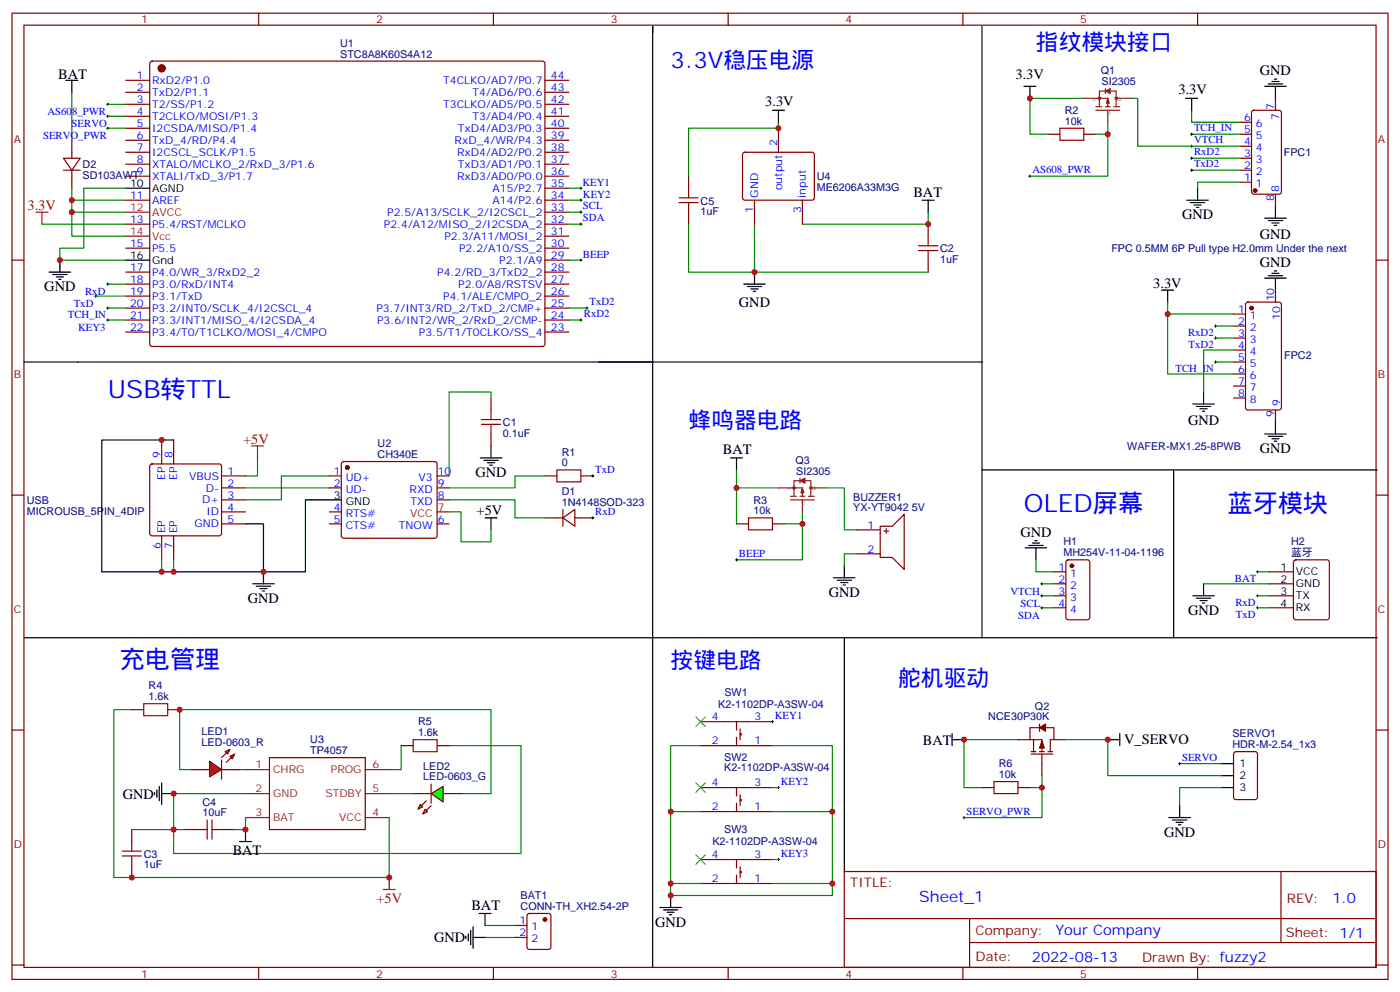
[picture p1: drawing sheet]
<svg xmlns="http://www.w3.org/2000/svg" width="412mm" height="292mm" viewBox="0 0 412 292" stroke-linecap="round" stroke-linejoin="round" font-family="sans-serif">
<g fill="none" stroke="#870000" stroke-width=".35">
<path d="M3.5 3.9h405.4v284.3h-405.4zM7.1 7.4h398.2v277.3h-398.2zM44.3 18.2l.5-.2h115l.5 .2 .2 .5-.1 82.8-.6 .5-115.3-.1-.4-.7v-82.5zM76.2 3.9v3.5M145.3 3.9v3.5M214.5 3.9v3.5M283.6 3.9v3.5M352.8 3.9v3.5M37 23.6h7.1M37 27.2h7.1M37 30.7h7.1M37 34.2h7.1"/>
<path d="M37 37.7h7.1M160.5 23.6h7.1M160.5 27.2h7.1M160.5 30.7h7.1M160.5 34.2h7.1M160.5 37.7h7.1M37 41.3h7.1M37 44.8h7.1M37 48.3h7.1M37 51.9h7.1M37 58.9h7.1M160.5 41.3h7.1"/>
<path d="M160.5 44.8h7.1M160.5 48.3h7.1M160.5 51.9h7.1M160.5 58.9h7.1M160.5 55.4h7.1M3.5 76.6h3.6M37 66h7.1M37 73h7.1M160.5 76.6h7.1M160.5 66h7.1M160.5 73h7.1M160.5 69.5h7.1"/>
<path d="M160.5 62.4h7.1M405.3 76.6h3.6M37 80.1h7.1M37 83.6h7.1M37 87.1h7.1M37 90.7h7.1M37 94.2h7.1M37 97.7h7.1M160.5 80.1h7.1M160.5 83.6h7.1M160.5 87.1h7.1M160.5 90.7h7.1"/>
<path d="M160.5 94.2h7.1M160.5 97.7h7.1M144.6 117.1v3.5M44.3 136.7l.5-.2h19.8l.5 .2 .2 .5v19.8l-.3 .5-.4 .2h-19.8l-.5-.2-.2-.5v-19.8zM47.6 129.5v7M51.2 129.5v7M100.8 136l.4-.2h26.9l.5 .2 .2 .5v21.2l-.3 .5-.4 .2h-26.9l-.5-.2-.2-.5v-21.2zM144.6 127.7v3.5M3.5 145.7h3.6M47.6 157.7v7M51.2 157.7v7M65.3 140.1h7"/>
<path d="M65.3 143.6h7M65.3 147.1h7M65.3 150.6h7M65.3 154.2h7M97 140.1h3.5M97 143.6h3.5M97 150.6h3.5M97 154.2h3.5M128.8 140.1h3.5M128.8 143.6h3.5M128.8 147.1h3.5M128.8 154.2h3.5"/>
<path d="M160.5 140.1h3.5M160.5 152.4h5.3M165.8 152.4l3.5-2.5v5zM165.8 149.9v5M169.3 152.4h5.3M171.1 140.1h3.5M405.3 145.7h3.6M3.5 214.8h3.6M118.2 219.4h3.5M128.8 219.4h3.5M405.3 214.8h3.6M121.7 233.5h5.3"/>
<path d="M130.5 233.5h5.3M38.8 244.1v3.5M38.8 254.7v3.5M54.7 244.1h3.5M65.3 244.1h3.5M248.7 256.5h156.6v28.2h-156.6zM377.3 256.5v20.9M248.7 270.3h156.5M285.6 277.4h119.6M285.6 270.3v14.1M3.5 284h3.6M76.2 284.7v3.5"/>
<path d="M145.3 284.7v3.5M214.5 284.7v3.5M283.6 284.7v3.5M352.8 284.7v3.5M405.3 284h3.6"/>
</g>
<g fill="#870000" stroke="#870000" stroke-width=".35">
<circle cx="47.6" cy="20.1" r="1.06"/>
<circle cx="102.3" cy="137.6" r=".53"/>
</g>
<g fill="none" stroke="#000" stroke-width=".35">
<path d="M192.3 9.5v-1.7v98.7h-169.4M37 55.4h7.1M37 76.6h7.1M51.2 129.5h-21.2v38.8h47.6v-14.1h-5.3M141.5 134.8h6.3M142.5 135.5h4.3M143.6 136.2h2.1M144.3 136.9h.7M144.6 131.2v3.6M100.5 147.1h-10.5v21.2h-12.4v3.5M142.9 152.4h3.5M144.6 152.4v3.5"/>
<path d="M74.4 171.8h6.4M75.5 172.5h4.2M76.6 173.2h2.1M77.3 173.9h.7M45.5 233.2v.7M46.2 232.5v2.1M46.9 231.4v4.3M47.6 233.5h3.6M47.6 230.4v6.3M70.6 247.6h3.5M72.3 244.1v3.5"/>
</g>
<path d="M37 62.4h7.1M37 69.5h7.1M74.1 131.2h3.5M75.8 131.2v3.6M128.8 150.6h3.5M114.7 258.2v3.6M112.9 261.8h3.5" fill="none" stroke="#f00" stroke-width=".35"/>
<g fill="none" stroke="#008700" stroke-width=".35">
<path d="M144.6 117.1v-1.7h-12.3v24.7M75.8 134.8v5.3h-3.5M72.3 143.6h24.7M97 140.1h-14.1v7h-10.6M132.3 150.6h3.5v8.9h8.8v-3.6M132.3 147.1h19.4v5.3h8.8M160.5 140.1h-8.8v3.5h-19.4M47.6 164.7v3.6M51.2 164.7v3.6M38.8 208.8h-5.3v49.4h81.2v-17.6M52.9 208.8h91.7v24.7h-8.8M118.2 219.4v7.1h-3.5"/>
<path d="M132.3 219.4h21.2v31.8h-102.3v-17.7h21.1M114.7 233.5h7M38.8 244.1h15.9M72.3 240.6v3.5h-3.5"/>
</g>
<g fill="none" stroke="#a10000" stroke-width=".35">
<path d="M141.8 123.5h5.7M141.8 124.9h5.7M144.6 120.6v2.9M144.6 124.9v2.8M164 138.3h7.1v3.5h-7.1zM121.7 217.7h7.1v3.5h-7.1zM36 251.9h5.6M36 250.5h5.6M38.8 247.6v2.9M38.8 251.9v2.8M58.2 244.1h2.8M61 241.3v5.6"/>
<path d="M62.4 244.1h2.9M62.4 241.3v5.6"/>
</g>
<path d="M174.6 139.7v.7M174.3 140.1h.7M174.3 152.4h.7M174.6 152v.8" fill="none" stroke="#000" stroke-width=".29"/>
<g fill="#0f0" stroke="#870000" stroke-width=".35">
<path d="M123.8 236.7l.7 .7-1.4 .7z"/>
<path d="M125.2 238.1l.7 .7-1.4 .7z"/>
</g>
<g fill="#870000" stroke="#870000" stroke-width=".35">
<path d="M125.6 235.7l-1.4 1.4z"/>
<path d="M125.6 238.5l1.4-1.4z"/>
</g>
<path d="M127 230.7v5.7z" fill="#f00" stroke="#870000" stroke-width=".35"/>
<path d="M127 233.5l3.5-2.1v4.6z" fill="#0f0" stroke="#870000" stroke-width=".35"/>
<path d="M52.9 208.8v17.7h3.5M70.6 226.5h1.7" fill="none" stroke="#008700" stroke-width=".35"/>
<g fill="#f00" stroke="#870000" stroke-width=".35">
<path d="M61.7 224l3.6 2.5-3.6 2.1z"/>
<path d="M65.3 223.7v5.6z"/>
</g>
<g fill="#870000" stroke="#870000" stroke-width=".35">
<path d="M65.3 223l1.4-1.5z"/>
<path d="M66.7 224.4l1.4-1.4z"/>
</g>
<g fill="#f00" stroke="#870000" stroke-width=".35">
<path d="M66.3 221.2l1.4-.7-.7 1.4z"/>
<path d="M67.7 222.6l1.4-.7-.7 1.4z"/>
</g>
<g fill="none" stroke="#870000" stroke-width=".35">
<path d="M229.3 37.7v7.1M308.7 39.5h3.5M319.3 39.5h3.5M365.1 39.5h3.6M365.1 36h3.6M368.9 32.7l.5-.2h7.4l.6 .4 .1 23.5-.5 .7-7.6 .1-.7-.5v-23.5zM375.7 28.9v3.6M18.7 46.6h4.9l-2.4 3.5zM18.7 50.1h4.9M21.2 41.3v5.3M21.2 50.1v5.3M202.8 51.9v3.5"/>
<path d="M219 45l.4-.2 20.1 .1 .4 .6-.1 13-.6 .4-20-.1-.5-.6v-12.7zM222.2 58.9v7.1M236.4 58.9v7.1M365.1 53.6h3.6M365.1 50.1h3.6M365.1 46.6h3.6M365.1 43h3.6M375.7 57.2v3.5M202.8 62.4v3.6M273.4 66v3.5M273.4 76.6v3.5M363.4 92.4h3.5"/>
<path d="M363.4 96h3.5M363.4 99.5h3.5M367.1 89.1l.5-.2h9.2l.6 .4 .1 30.6-.5 .7h-9.4l-.7-.4v-30.6zM375.7 85.4v3.5M363.4 103h3.5M363.4 106.5h3.5M363.4 110.1h3.5M363.4 113.6h3.5M363.4 117.1h3.5M375.7 120.6v3.6M217 154.2h3.5M227.5 154.2h3.6"/>
<path d="M252.2 155.9h7.1M259.3 154.9h3.5l3.5-3.6v16.3l-3.5-3.6h-3.5zM260.3 156.3h1.5M261.1 155.6v1.4M252.2 163h7.1M310.4 168.3h3.6M310.4 171.8h3.6M310.4 175.3h3.6M310.4 178.9h3.6M314.2 165l.5-.3h5.6l.7 .5v16.5l-.4 .6-5.9 .1-.7-.5v-16.4zM373.9 168.3h7.1M373.9 171.8h7.1"/>
<path d="M373.9 175.3h7.1M373.9 178.9h7.1M381.2 165l.5-.3h9.2l.6 .5 .1 16.5-.5 .6-9.4 .1-.6-.5-.1-16.4zM38.8 208.8h3.5M49.4 208.8h3.5M206.4 212.4h21.1M206.4 219.4h21.1M217 212.4v2.4M217 217v2.4M218 215.9h.4v.4h-.4M218 214.5v3.2M299.9 217.7h3.5"/>
<path d="M303.4 217.7h3.5v3.5M304.4 217.7v3.5M306.2 214.1h-2.8v3.6M306.2 213.1v2.1M308 214.1h2.4v3.6h-1v3.5M310.4 217.7h3.6M56.4 226.5h5.3M65.3 226.5h5.3M79.4 223h28.2v21.1h-28.2zM206.4 231.8h21.1M206.4 238.8h21.1M217 231.8v2.4"/>
<path d="M217 236.4v2.4M218 235.3h.4v.4h-.4M218 233.9v3.2M289.3 231.8h3.5M299.9 231.8h3.5M303.7 221.9h6.4M303.7 221.2h1.5M306.2 221.2h1.4M306.9 221.9v6.3M308.7 221.2h1.4M363.6 221.4l.5-.2h5.6l.7 .4v13l-.4 .6-5.9 .1-.7-.5v-12.9zM206.4 252.9h21.1"/>
<path d="M206.4 260h21.1M217 252.9v2.5M217 257.5v2.5M218 256.5h.4v.3h-.4M218 255.1v3.1M151.7 272.3h3.5M151.7 275.9h3.5M155.5 269l.4-.2h5.7l.6 .4 .1 9.5-.5 .6-5.9 .1-.6-.5-.1-9.4z"/>
</g>
<path d="M312.2 37.7h7.1v3.6h-7.1zM200 59.6h5.7M200 58.2h5.7M202.8 55.4v2.8M202.8 59.6v2.8M270.6 73.7h5.6M270.6 72.3h5.6M273.4 69.5v2.8M273.4 73.7v2.9M220.5 152.4h7v3.5h-7zM42.3 207.1h7.1v3.5h-7.1zM292.8 230h7.1v3.5h-7.1z" fill="none" stroke="#a10000" stroke-width=".35"/>
<g fill="none" stroke="#8c2424" stroke-width=".35">
<path d="M319.3 28.9h7M322.8 31.4h1.8M322.8 32.5h7M323.8 31.4v-4.6h5v4.6M325.6 31.4h1.4M325.6 26.8l1.4-.7v1.4zM325.6 26.1v1.4M326 30.3h.7M326.3 29.3v2.1M326.3 32.5v3.5M326.3 28.9l.4 1.4M326.3 28.9l-.3 1.4"/>
<path d="M326.3 29.3l-.3 1M326.3 29.3l.4 1M326.3 29.6l.4 .7M326.3 26.8l.7 .4M326.3 26.8l.4 .4M326.7 26.5l-.4 .3M327 26.5l-.7 .3M328.1 31.4h1.7M328.8 28.9h4.6M229.3 143.6h7.1M232.8 146h1.8M232.8 147.1h7.1"/>
<path d="M233.9 146v-4.5h4.9v4.5M235.7 146h1.4M235.7 141.5l1.4-.7v1.4zM235.7 140.8v1.4M236 145h.7M236.4 143.9v2.1M236.4 147.1v3.5M236.4 143.6l.3 1.4M236.4 143.6l-.4 1.4M236.4 143.9l-.4 1.1M236.4 143.9l.3 1.1M236.4 144.3l.3 .7"/>
<path d="M236.4 141.5l.7 .3M236.4 141.5l.3 .3M236.7 141.1l-.3 .4M237.1 141.1l-.7 .4M238.1 146h1.8M238.8 143.6h4.6M72.3 226.5h7.1M72.3 233.5h7.1M107.6 226.5h7.1M107.6 233.5h7.1M72.3 240.6h7.1M107.6 240.6h7.1"/>
<circle cx="323.9" cy="28.9" r=".35"/>
<circle cx="328.8" cy="28.9" r=".35"/>
<circle cx="233.9" cy="143.6" r=".35"/>
<circle cx="238.8" cy="143.6" r=".35"/>
</g>
<g fill="none" stroke="#000" stroke-width=".35">
<path d="M289.3 7.8v130.5h116.4M19.4 23.6h3.5M21.2 23.6v3.6M227.5 32.5h3.6M229.3 32.5v3.5M301.6 25.4h3.6M303.4 25.4v3.5M349.2 28.9h3.6M351 28.9v3.6M372.5 25.4h6.4M373.6 24.7h4.2M374.6 24h2.2"/>
<path d="M375.4 23.3h.7M375.7 25.4v3.5M271.6 58.9h3.6M273.4 58.9v3.5M349.6 58.9h6.4M350.7 59.6h4.2M352.8 55.4v3.5M17.6 76.6v3.5M351.7 60.3h2.1M352.4 61h.7M372.5 64.2h6.4M373.6 64.9h4.2"/>
<path d="M374.6 65.6h2.2M375.4 66.3h.7M375.4 79.7h.7M375.7 60.7v3.5M14.5 80.1h6.3M15.5 80.8h4.3M16.6 81.5h2.1M17.3 82.2h.7M219.1 83.6h6.3M220.1 84.3h4.3M221.2 85h2.1M221.9 85.7h.7"/>
<path d="M222.2 80.1v3.5M342.2 85.4h3.5M344 85.4v3.5M372.5 81.8h6.4M373.6 81.1h4.2M374.6 80.4h2.2M375.7 81.8v3.6M7.1 106.5h15.8M176.4 106.5h15.9v81.2h-185.2M192.3 106.5h97M351.4 118.9h6.3M352.4 119.6h4.3"/>
<path d="M354.5 115.4v3.5M215.2 134.8h3.5M217 134.8v3.5M289.3 138.3v49.4M345.7 138.3v49.4M353.5 120.3h2.1M354.2 121h.7M372.5 127.7h6.4M373.6 128.4h4.2M374.6 129.1h2.2M375.4 129.8h.7M375.7 124.2v3.5"/>
<path d="M304.1 159.8h2.1M304.8 159.1h.7M245.5 170h6.4M246.6 170.7h4.2M247.6 171.4h2.2M248.4 172.2h.7M248.7 166.5v3.5M302 161.2h6.3M303 160.5h4.3M305.2 161.2v3.5M351.4 175.3h6.3M352.4 176h4.3"/>
<path d="M353.5 176.7h2.1M354.2 177.4h.7M354.5 171.8v3.5M248.7 187.7v68.8M405.7 187.7h-213.4v97M280.5 217.7h3.5M280.5 215.9v3.5M326.3 217.7h3.5M329.8 215.9v3.5M347.5 237.1v3.5M359.8 231.8h3.6M359.8 224.7h3.6"/>
<path d="M359.8 228.2h3.6M344.3 240.6h6.4M345.4 241.3h4.2M346.4 242h2.1M347.1 242.7h.7M137.2 275.5v.7M137.9 274.8v2.1M138.6 273.8v4.2M139.3 275.9h3.6M139.3 272.7v6.3M141.1 268.8h3.5M142.9 268.8v3.5"/>
<path d="M194.4 267.1h6.3M195.4 267.8h4.3M196.5 268.5h2.1M197.2 269.2h.7M197.6 263.5v3.6"/>
</g>
<g fill="none" stroke="#008700" stroke-width=".35">
<path d="M21.2 27.2v14.1M31.7 34.2h5.3M31.7 37.7h5.3M31.7 30.7h5.3M229.3 36v1.7h-26.5v14.2M319.3 28.9h-15.9v10.6h5.3M322.8 39.5h3.5M326.3 36v15.9h-22.9M333.4 28.9h1.7v14.1h30M351 32.5v3.5h14.1M351 39.5h14.1M21.2 55.4v14.1h15.8"/>
<path d="M21.2 58.9h15.8M37 55.4h-12.3v17.6h-7.1v3.6h19.4M167.6 55.4h3.5M167.6 58.9h3.5M351 50.1h14.1M351 46.6h14.1M365.1 53.6h-12.3v1.8M12.3 66h24.7M21.2 62.4h15.8M167.6 66h3.5M167.6 62.4h3.5M167.6 76.6h3.5"/>
<path d="M202.8 66v14.1h19.4v-14.1M273.4 62.4v3.6h-37M28.2 87.1h8.8M31.7 83.6h5.3M31.7 90.7h5.3M31.7 94.2h5.3M167.6 90.7h5.3M167.6 94.2h3.5M222.2 80.1h51.2M344 88.9v3.5h19.4M344 92.4v17.7h19.4M358.1 96h5.3"/>
<path d="M358.1 99.5h5.3M358.1 106.5h5.3M363.4 103h-8.9v12.4M217 138.3v5.3h12.3M217 143.6v10.6M236.4 150.6v3.6h-5.3M236.4 154.2v10.5h-19.4M243.4 143.6h5.3v12.3h3.5M252.2 163h-3.5v3.5M305.2 164.7v3.6h5.2M306.9 171.8h3.5M306.9 175.3h3.5"/>
<path d="M306.9 178.9h3.5M354.5 171.8h19.4M370.4 175.3h3.5M370.4 178.9h3.5M370.4 168.3h3.5M206.4 219.4h-8.8v44.1h47.6v-3.5M227.5 219.4h17.7v19.4M299.9 217.7h-15.9v14.1h5.3M314 217.7h12.3v10.5h33.5M197.6 238.8h8.8M227.5 238.8h17.7v21.2h-17.7M227.5 231.8h1.8"/>
<path d="M303.4 231.8h3.5M306.9 231.8v8.8h-22.9M306.9 228.2v3.6M347.5 224.7h12.3M359.8 231.8h-12.3v5.3M197.6 260h8.8M227.5 252.9h1.8M142.9 272.3h8.8M142.9 275.9h8.8"/>
</g>
<g fill="#870000" stroke="#870000" stroke-width=".35">
<path d="M306.9 218l.7 2.1h-1.4z"/>
<path d="M306.2 214.1l1.8-1v2.1z"/>
<circle cx="369.7" cy="56.1" r=".53"/>
<circle cx="160.5" cy="270.6" r=".53"/>
<circle cx="368.7" cy="90.7" r=".53"/>
<circle cx="315.7" cy="166.5" r=".53"/>
</g>
<g fill="none" stroke="#000" stroke-width=".29">
<path d="M31.4 34.2h.7M31.4 37.7h.7M31.4 30.7h.7M31.7 30.3v.7M31.7 33.9v.7M31.7 37.4v.7M350.7 39.5h.7M351 39.2v.7M170.7 55.4h.7M170.7 58.9h.7M171.1 55v.7M171.1 58.6v.7"/>
<path d="M303 51.9h.7M303.4 51.5v.7M350.7 43h.7M350.7 50.1h.7M350.7 46.6h.7M351 42.7v.7M351 46.2v.7M351 49.7v.7M170.7 66h.7M170.7 62.4h.7M170.7 76.6h.7M171.1 62.1v.7"/>
<path d="M171.1 65.6v.7M171.1 76.2v.7M27.9 87.1h.7M28.2 86.8v.7M31.4 83.6h.7M31.4 90.7h.7M31.4 94.2h.7M31.7 83.3v.7M31.7 90.3v.7M31.7 93.8v.7M170.7 94.2h.7M171.1 93.8v.7"/>
<path d="M172.5 90.7h.7M172.9 90.3v.7M357.7 96h.7M357.7 99.5h.7M358.1 95.6v.7M358.1 99.1v.7M357.7 106.5h.7M358.1 106.2v.7M216.6 164.7h.7M217 164.4v.7M306.6 175.3h.7M306.6 178.9h.7"/>
<path d="M306.6 171.8h.7M306.9 171.4v.8M306.9 175v.7M306.9 178.5v.7M370.1 168.3h.7M370.1 175.3h.7M370.1 178.9h.7M370.4 167.9v.7M370.4 175v.7M370.4 178.5v.7M227.2 212.4h.7M227.5 212v.7"/>
<path d="M229 231.8h.7M229.3 231.4v.7M347.1 224.7h.7M347.5 224.4v.7M229 252.9h.7M229.3 252.6v.7M283.6 240.6h.7M284 240.2v.7"/>
</g>
<path d="M205 211l2.8 2.8M207.8 211l-2.8 2.8M205 230.4l2.8 2.8M207.8 230.4l-2.8 2.8M205 251.5l2.8 2.9M207.8 251.5l-2.8 2.9" fill="none" stroke="#3c3" stroke-width=".35"/>
<path d="M10.6 62.4h3.5M12.3 62.4v3.6" fill="none" stroke="#f00" stroke-width=".35"/>
<g fill="#c00">
<circle cx="47.6" cy="129.5" r=".88"/>
<circle cx="47.6" cy="168.3" r=".88"/>
<circle cx="51.2" cy="168.3" r=".88"/>
<circle cx="77.6" cy="168.3" r=".88"/>
<circle cx="72.3" cy="244.1" r=".88"/>
<circle cx="38.8" cy="258.2" r=".88"/>
<circle cx="51.2" cy="244.1" r=".88"/>
<circle cx="51.2" cy="233.5" r=".88"/>
<circle cx="114.7" cy="258.2" r=".88"/>
<circle cx="52.9" cy="208.8" r=".88"/>
<circle cx="273.4" cy="66" r=".88"/>
<circle cx="229.3" cy="37.7" r=".88"/>
<circle cx="222.3" cy="80.1" r=".88"/>
<circle cx="303.4" cy="28.9" r=".88"/>
<circle cx="326.3" cy="39.5" r=".88"/>
<circle cx="217" cy="143.6" r=".88"/>
<circle cx="236.4" cy="154.2" r=".88"/>
<circle cx="245.2" cy="238.8" r=".88"/>
<circle cx="197.6" cy="260" r=".88"/>
<circle cx="197.6" cy="238.8" r=".88"/>
<circle cx="245.2" cy="260" r=".88"/>
<circle cx="197.6" cy="263.5" r=".88"/>
<circle cx="326.3" cy="217.7" r=".88"/>
<circle cx="306.9" cy="231.8" r=".88"/>
<circle cx="284" cy="217.7" r=".88"/>
<circle cx="21.2" cy="58.9" r=".88"/>
<circle cx="21.2" cy="62.4" r=".88"/>
<circle cx="17.6" cy="76.6" r=".88"/>
<circle cx="344" cy="92.4" r=".88"/>
</g>
<g font-size="7.4" fill="#00f">
<text x="31.7" y="117.1">USB转TTL</text>
<text x="301.6" y="150.6">OLED屏幕</text>
<text x="361.6" y="150.6">蓝牙模块</text>
<text x="35.3" y="196.5">充电管理</text>
</g>
<g font-size="6.7" fill="#00f">
<text x="305.2" y="14.8">指纹模块接口</text>
<text x="197.6" y="20.1">3.3V稳压电源</text>
<text x="202.8" y="125.9">蜂鸣器电路</text>
<text x="197.6" y="196.5">按键电路</text>
<text x="264.6" y="201.8">舵机驱动</text>
</g>
<text font-size="4.6" fill="#00f" x="270.8" y="265.5">Sheet_1</text>
<g font-size="4.2">
<text x="17.2" y="23.3">BAT</text>
<text x="299.1" y="23.3">3.3V</text>
<text x="371.1" y="22.2">GND</text>
<text x="347.2" y="27.7">3.3V</text>
<text x="225.4" y="31.3">3.3V</text>
<text x="269.1" y="57.9">BAT</text>
<text x="348.2" y="64.6">GND</text>
<text x="371.1" y="70.3">GND</text>
<text x="371.1" y="78.7">GND</text>
<text x="13.1" y="85.7">GND</text>
<text x="339.7" y="84.7">3.3V</text>
<text x="217.7" y="90.4">GND</text>
<text x="350" y="125">GND</text>
<text x="213" y="133.6">BAT</text>
<text x="371.1" y="133.3">GND</text>
<text x="140.1" y="140.4">GND</text>
<text x="140.4" y="151.7">+5V</text>
<text x="300.6" y="158">GND</text>
<text x="73" y="177.4">GND</text>
<text x="244.1" y="175.7">GND</text>
<text x="350" y="181">GND</text>
<text x="271.9" y="219.1">BAT</text>
<text x="331.2" y="219.1">V_SERVO</text>
<text x="36.2" y="235">GND</text>
<text x="68.5" y="251.6">BAT</text>
<text x="342.9" y="246.2">GND</text>
<text x="138.9" y="267.8">BAT</text>
<text x="193" y="272.7">GND</text>
<text x="127.9" y="277.3">GND</text>
</g>
<g font-size="4.2" fill="#f00">
<text x="8.1" y="61.7">3.3V</text>
<text x="71.6" y="130.5">+5V</text>
<text x="110.9" y="265.7">+5V</text>
</g>
<g font-size="4.2" fill="#00f">
<text x="392.5" y="265.7">1.0</text>
<text x="310.9" y="275.3">Your Company</text>
<text x="304" y="283.1">2022-08-13</text>
</g>
<g font-size="3.9" fill="#800">
<text x="250.5" y="261.1">TITLE:</text>
<text x="379.1" y="265.7">REV:</text>
<text x="287.4" y="275.3">Company:</text>
<text x="378.7" y="275.9">Sheet: 1/1</text>
<text x="287.4" y="282.9">Date:</text>
<text x="336.4" y="283">Drawn By: fuzzy2</text>
</g>
<g font-size="3.2" fill="#800">
<text x="41.6" y="6.9">1</text>
<text x="110.8" y="6.9">2</text>
<text x="179.9" y="6.9">3</text>
<text x="249.1" y="6.9">4</text>
<text x="318.2" y="6.9">5</text>
<text x="4.1" y="42">A</text>
<text x="405.9" y="42">A</text>
<text x="4.1" y="111.1">B</text>
<text x="405.9" y="111.1">B</text>
<text x="4.1" y="180.3">C</text>
<text x="405.9" y="180.3">C</text>
<text x="4.1" y="249.4">D</text>
<text x="405.9" y="249.4">D</text>
<text x="41.6" y="287.7">1</text>
<text x="110.8" y="287.7">2</text>
<text x="179.9" y="287.7">3</text>
<text x="249.1" y="287.7">4</text>
<text x="318.2" y="287.7">5</text>
</g>
<g font-size="3.2" fill="#000080">
<text x="100.2" y="16.9">STC8A8K60S4A12</text>
<text x="100.2" y="13.7">U1</text>
<text x="324.3" y="21.9">Q1</text>
<text x="324.5" y="25">SI2305</text>
<text x="313.6" y="33.5">R2</text>
<text x="313.6" y="36.7">10k</text>
<text x="378.2" y="46">FPC1</text>
<text x="24.3" y="52.7">SD103AWT</text>
<text x="24.3" y="49.5">D2</text>
<text x="240.6" y="53">U4</text>
<text x="240.6" y="56.2">ME6206A33M3G</text>
<text x="206.4" y="63.2">1uF</text>
<text x="206.4" y="60.2">C5</text>
<text x="276.9" y="77.3">1uF</text>
<text x="276.9" y="74.3">C2</text>
<text x="327.4" y="74.2">FPC 0.5MM 6P Pull type H2.0mm Under the next</text>
<text x="378.3" y="105.8">FPC2</text>
<text x="148.2" y="125.3">C1</text>
<text x="111.2" y="131.6">U2</text>
<text x="148.2" y="128.5">0.1uF</text>
<text x="111.2" y="134.8">CH340E</text>
<text x="165.5" y="137.2">0</text>
<text x="165.5" y="134.1">R1</text>
<text x="234.3" y="136.5">Q3</text>
<text x="332" y="132.4">WAFER-MX1.25-8PWB</text>
<text x="234.5" y="139.7">SI2305</text>
<text x="7.9" y="148.2">USB</text>
<text x="165.5" y="148.9">1N4148SOD-323</text>
<text x="165.5" y="145.7">D1</text>
<text x="221.9" y="148.2">R3</text>
<text x="251.3" y="147.3">BUZZER1</text>
<text x="7.9" y="151.5">MICROUSB_5PIN_4DIP</text>
<text x="221.9" y="151.3">10k</text>
<text x="251.3" y="150.3">YX-YT9042 5V</text>
<text x="313.3" y="160.3">H1</text>
<text x="380.3" y="160.4">H2</text>
<text x="313.3" y="163.5">MH254V-11-04-1196</text>
<text x="380.3" y="163.6">蓝牙</text>
<text x="43.8" y="202.9">R4</text>
<text x="43.8" y="206">1.6k</text>
<text x="211.6" y="208.2">K2-1102DP-A3SW-04</text>
<text x="213.4" y="204.7">SW1</text>
<text x="304.9" y="208.9">Q2</text>
<text x="123.1" y="213.4">R5</text>
<text x="291.1" y="212">NCE30P30K</text>
<text x="59.4" y="219.4">LED-0603_R</text>
<text x="59.4" y="216.3">LED1</text>
<text x="91.4" y="221.8">TP4057</text>
<text x="91.4" y="218.7">U3</text>
<text x="123.1" y="216.6">1.6k</text>
<text x="363" y="220.1">HDR-M-2.54_1x3</text>
<text x="363" y="217">SERVO1</text>
<text x="124.7" y="226.5">LED2</text>
<text x="213.3" y="227">K2-1102DP-A3SW-04</text>
<text x="213.3" y="223.9">SW2</text>
<text x="294.2" y="225.8">R6</text>
<text x="124.7" y="229.7">LED-0603_G</text>
<text x="294.2" y="229">10k</text>
<text x="59.6" y="237">C4</text>
<text x="59.6" y="240.2">10uF</text>
<text x="213.3" y="245.1">SW3</text>
<text x="209.8" y="248.8">K2-1102DP-A3SW-04</text>
<text x="42.3" y="255.5">1uF</text>
<text x="42.3" y="252.5">C3</text>
<text x="153.3" y="267.7">CONN-TH_XH2.54-2P</text>
<text x="153.3" y="264.4">BAT1</text>
</g>
<g font-size="3.2" fill="#00f">
<text x="40.3" y="23.3">1</text>
<text x="162.3" y="23.3">44</text>
<text x="40.3" y="26.8">2</text>
<text x="44.8" y="24.7">RxD2/P1.0</text>
<text x="44.8" y="28.2">TxD2/P1.1</text>
<text x="130.5" y="24.7">T4CLKO/AD7/P0.7</text>
<text x="139.2" y="28.2">T4/AD6/P0.6</text>
<text x="162.3" y="26.8">43</text>
<text x="14" y="33.7">AS608_PWR</text>
<text x="40.3" y="30.3">3</text>
<text x="40.3" y="33.9">4</text>
<text x="44.8" y="31.8">T2/SS/P1.2</text>
<text x="44.8" y="35.3">T2CLKO/MOSI/P1.3</text>
<text x="130.5" y="31.8">T3CLKO/AD5/P0.5</text>
<text x="139.2" y="35.3">T3/AD4/P0.4</text>
<text x="162.3" y="33.9">41</text>
<text x="162.3" y="30.3">42</text>
<text x="366.5" y="35.6">6</text>
<text x="375.4" y="32.5" transform="rotate(-90 375.4 32.5)">7</text>
<text x="376.8" y="35.2" transform="rotate(-90 376.8 35.2)">7</text>
<text x="12.7" y="40.8">SERVO_PWR</text>
<text x="21.1" y="37.2">SERVO</text>
<text x="40.3" y="37.4">5</text>
<text x="40.3" y="40.9">6</text>
<text x="44.8" y="38.8">I2CSDA/MISO/P1.4</text>
<text x="134.9" y="38.8">TxD4/AD3/P0.3</text>
<text x="162.3" y="40.9">39</text>
<text x="162.3" y="37.4">40</text>
<text x="351.7" y="38.6">TCH_IN</text>
<text x="366.5" y="39.2">5</text>
<text x="370" y="40.9">5</text>
<text x="370" y="37.4">6</text>
<text x="40.3" y="44.4">7</text>
<text x="40.3" y="48">8</text>
<text x="44.8" y="42.3">TxD_4/RD/P4.4</text>
<text x="44.8" y="45.9">I2CSCL_SCLK/P1.5</text>
<text x="133.9" y="42.3">RxD_4/WR/P4.3</text>
<text x="134.7" y="45.9">RxD4/AD2/P0.2</text>
<text x="162.3" y="48">37</text>
<text x="162.3" y="44.4">38</text>
<text x="229" y="43" transform="rotate(-90 229 43)">2</text>
<text x="351.7" y="42.2">VTCH</text>
<text x="351.7" y="45.7">RxD2</text>
<text x="366.5" y="46.2">3</text>
<text x="366.5" y="42.7">4</text>
<text x="370" y="48">3</text>
<text x="370" y="44.4">4</text>
<text x="40.3" y="51.5">9</text>
<text x="44.8" y="49.4">XTALO/MCLKO_2/RxD_3/P1.6</text>
<text x="44.8" y="52.9">XTALI/TxD_3/P1.7</text>
<text x="134.7" y="52.9">RxD3/AD0/P0.0</text>
<text x="134.9" y="49.4">TxD3/AD1/P0.1</text>
<text x="162.3" y="51.5">36</text>
<text x="304.1" y="51">AS608_PWR</text>
<text x="351.7" y="49.2">TxD2</text>
<text x="366.5" y="53.3">1</text>
<text x="366.5" y="49.7">2</text>
<text x="370" y="51.5">2</text>
<text x="38.3" y="58.6">11</text>
<text x="44.8" y="60">AREF</text>
<text x="145.1" y="60">A14/P2.6</text>
<text x="145.1" y="56.4">A15/P2.7</text>
<text x="162.3" y="58.6">34</text>
<text x="162.3" y="55">35</text>
<text x="171.6" y="54.6">KEY1</text>
<text x="171.7" y="58.2">KEY2</text>
<text x="223.3" y="58.2" transform="rotate(-90 223.3 58.2)">GND</text>
<text x="230.4" y="55.9" transform="rotate(-90 230.4 55.9)">output</text>
<text x="237.4" y="58.2" transform="rotate(-90 237.4 58.2)">input</text>
<text x="370" y="55">1</text>
<text x="375.4" y="59.2" transform="rotate(-90 375.4 59.2)">8</text>
<text x="376.8" y="56.4" transform="rotate(-90 376.8 56.4)">8</text>
<text x="38.3" y="65.6">13</text>
<text x="114.1" y="63.5">P2.5/A13/SCLK_2/I2CSCL_2</text>
<text x="162.3" y="65.6">32</text>
<text x="162.3" y="62.1">33</text>
<text x="171.7" y="65.2">SDA</text>
<text x="171.7" y="61.6">SCL</text>
<text x="221.9" y="62.7" transform="rotate(-90 221.9 62.7)">1</text>
<text x="236" y="62.7" transform="rotate(-90 236 62.7)">3</text>
<text x="44.8" y="67">P5.4/RST/MCLKO</text>
<text x="113.1" y="67">P2.4/A12/MISO_2/I2CSDA_2</text>
<text x="130.9" y="70.6">P2.3/A11/MOSI_2</text>
<text x="162.3" y="69.1">31</text>
<text x="38.3" y="72.7">15</text>
<text x="44.8" y="74.1">P5.5</text>
<text x="135.3" y="74.1">P2.2/A10/SS_2</text>
<text x="147.1" y="77.6">P2.1/A9</text>
<text x="162.3" y="76.2">29</text>
<text x="162.3" y="72.7">30</text>
<text x="171.7" y="75.8">BEEP</text>
<text x="38.3" y="79.7">17</text>
<text x="38.3" y="83.3">18</text>
<text x="44.8" y="81.1">P4.0/WR_3/RxD2_2</text>
<text x="128.8" y="81.1">P4.2/RD_3/TxD2_2</text>
<text x="162.3" y="83.3">27</text>
<text x="162.3" y="79.7">28</text>
<text x="25.1" y="86.7">RxD</text>
<text x="38.3" y="86.8">19</text>
<text x="44.8" y="84.7">P3.0/RxD/INT4</text>
<text x="44.8" y="88.2">P3.1/TxD</text>
<text x="130.5" y="88.2">P4.1/ALE/CMPO_2</text>
<text x="135" y="84.7">P2.0/A8/RSTSV</text>
<text x="162.3" y="86.8">26</text>
<text x="173.6" y="89.8">TxD2</text>
<text x="375.4" y="88.7" transform="rotate(-90 375.4 88.7)">10</text>
<text x="20" y="93.7">TCH_IN</text>
<text x="21.7" y="90.2">TxD</text>
<text x="38.3" y="90.3">20</text>
<text x="38.3" y="93.8">21</text>
<text x="44.8" y="91.7">P3.2/INT0/SCLK_4/I2CSCL_4</text>
<text x="44.8" y="95.2">P3.3/INT1/MISO_4/I2CSDA_4</text>
<text x="110.9" y="91.7">P3.7/INT3/RD_2/TxD_2/CMP+</text>
<text x="111.1" y="95.2">P3.6/INT2/WR_2/RxD_2/CMP-</text>
<text x="162.3" y="93.8">24</text>
<text x="162.3" y="90.3">25</text>
<text x="172" y="93.3">RxD2</text>
<text x="364.7" y="92.1">1</text>
<text x="364.7" y="95.6">2</text>
<text x="368.2" y="93.8">1</text>
<text x="377.1" y="94.2" transform="rotate(-90 377.1 94.2)">10</text>
<text x="23" y="97.4">KEY3</text>
<text x="38.3" y="97.4">22</text>
<text x="44.8" y="98.8">P3.4/T0/T1CLKO/MOSI_4/CMPO</text>
<text x="123.4" y="98.8">P3.5/T1/T0CLKO/SS_4</text>
<text x="162.3" y="97.4">23</text>
<text x="350" y="99">RxD2</text>
<text x="364.7" y="99.1">3</text>
<text x="368.2" y="97.4">2</text>
<text x="368.2" y="100.9">3</text>
<text x="350.1" y="102.5">TxD2</text>
<text x="364.7" y="102.7">4</text>
<text x="364.7" y="106.2">5</text>
<text x="368.2" y="104.4">4</text>
<text x="368.2" y="107.9">5</text>
<text x="346.3" y="109.6">TCH_IN</text>
<text x="364.7" y="109.7">6</text>
<text x="364.7" y="113.2">7</text>
<text x="368.2" y="111.5">6</text>
<text x="364.7" y="116.8">8</text>
<text x="368.2" y="115">7</text>
<text x="368.2" y="118.5">8</text>
<text x="377.1" y="119.3" transform="rotate(-90 377.1 119.3)">9</text>
<text x="375.4" y="122.8" transform="rotate(-90 375.4 122.8)">9</text>
<text x="47.3" y="134.8" transform="rotate(-90 47.3 134.8)">9</text>
<text x="50.8" y="134.8" transform="rotate(-90 50.8 134.8)">8</text>
<text x="48.7" y="141.2" transform="rotate(-90 48.7 141.2)">EP</text>
<text x="52.2" y="141.2" transform="rotate(-90 52.2 141.2)">EP</text>
<text x="55.7" y="141.1">VBUS</text>
<text x="67" y="139.7">1</text>
<text x="67" y="143.2">2</text>
<text x="98.4" y="139.7">1</text>
<text x="98.4" y="143.2">2</text>
<text x="101.8" y="141.5">UD+</text>
<text x="123.3" y="141.5">V3</text>
<text x="128.9" y="143.2">9</text>
<text x="128.9" y="139.7">10</text>
<text x="175.3" y="139.2">TxD</text>
<text x="59.5" y="148.2">D+</text>
<text x="60.7" y="144.6">D-</text>
<text x="67" y="146.8">3</text>
<text x="101.8" y="145">UD-</text>
<text x="120.6" y="145">RXD</text>
<text x="120.9" y="148.5">TXD</text>
<text x="128.9" y="146.8">8</text>
<text x="57.3" y="155.2">GND</text>
<text x="60.8" y="151.7">ID</text>
<text x="67" y="150.3">4</text>
<text x="67" y="153.8">5</text>
<text x="98.4" y="150.3">4</text>
<text x="98.4" y="153.8">5</text>
<text x="101.8" y="152">RTS#</text>
<text x="101.8" y="155.6">CTS#</text>
<text x="117.5" y="155.6">TNOW</text>
<text x="128.9" y="153.8">6</text>
<text x="175.3" y="151.5">RxD</text>
<text x="255.5" y="155.6">1</text>
<text x="47.3" y="161.5" transform="rotate(-90 47.3 161.5)">6</text>
<text x="48.7" y="157" transform="rotate(-90 48.7 157)">EP</text>
<text x="50.8" y="161.5" transform="rotate(-90 50.8 161.5)">7</text>
<text x="52.2" y="157" transform="rotate(-90 52.2 157)">EP</text>
<text x="217.7" y="163.9">BEEP</text>
<text x="255.5" y="162.6">2</text>
<text x="311.8" y="167.9">1</text>
<text x="311.8" y="171.4">2</text>
<text x="315.3" y="169.7">1</text>
<text x="315.3" y="173.2">2</text>
<text x="363.8" y="171.4">BAT</text>
<text x="297.7" y="175">VTCH</text>
<text x="300.6" y="178.5">SCL</text>
<text x="311.8" y="175">3</text>
<text x="311.8" y="178.5">4</text>
<text x="315.3" y="176.7">3</text>
<text x="363.9" y="178.4">RxD</text>
<text x="300" y="182">SDA</text>
<text x="315.3" y="180.3">4</text>
<text x="364.1" y="181.9">TxD</text>
<text x="209.6" y="212">4</text>
<text x="222.2" y="212">3</text>
<text x="228.2" y="211.5">KEY1</text>
<text x="209.6" y="219.1">2</text>
<text x="222.2" y="219.1">1</text>
<text x="348.2" y="223.8">SERVO</text>
<text x="209.6" y="231.4">4</text>
<text x="222.2" y="231.4">3</text>
<text x="230" y="230.9">KEY2</text>
<text x="209.6" y="238.5">2</text>
<text x="222.2" y="238.5">1</text>
<text x="284.7" y="239.7">SERVO_PWR</text>
<text x="209.6" y="252.6">4</text>
<text x="222.2" y="252.6">3</text>
<text x="230" y="252.1">KEY3</text>
<text x="209.6" y="259.6">2</text>
<text x="222.2" y="259.6">1</text>
<text x="153" y="272">1</text>
<text x="153" y="275.5">2</text>
<text x="156.5" y="273.8">1</text>
<text x="156.5" y="277.3">2</text>
</g>
<g font-size="3.2">
<text x="38.3" y="55">10</text>
<text x="44.8" y="56.4">AGND</text>
<text x="38.3" y="76.2">16</text>
<text x="44.8" y="77.6">Gnd</text>
<text x="98.4" y="146.8">3</text>
<text x="101.8" y="148.5">GND</text>
<text x="377.2" y="167.9">1</text>
<text x="377.2" y="171.4">2</text>
<text x="381.7" y="169.3">VCC</text>
<text x="381.7" y="172.9">GND</text>
<text x="377.2" y="175">3</text>
<text x="377.2" y="178.5">4</text>
<text x="381.7" y="176.4">TX</text>
<text x="381.7" y="179.9">RX</text>
<text x="365.1" y="225.8">1</text>
<text x="365.1" y="232.8">3</text>
<text x="365.1" y="229.3">2</text>
</g>
<g font-size="3.2" fill="#f00">
<text x="38.3" y="62.1">12</text>
<text x="44.8" y="63.5">AVCC</text>
<text x="38.3" y="69.1">14</text>
<text x="44.8" y="70.6">Vcc</text>
<text x="120.9" y="152">VCC</text>
<text x="128.9" y="150.3">7</text>
</g>
<g font-size="3.2" fill="#8d2323">
<text x="75.2" y="226.1">1</text>
<text x="80.4" y="227.5">CHRG</text>
<text x="97.5" y="227.5">PROG</text>
<text x="109.7" y="226.1">6</text>
<text x="75.2" y="233.2">2</text>
<text x="109.7" y="233.2">5</text>
<text x="80.4" y="234.6">GND</text>
<text x="95.8" y="234.6">STDBY</text>
<text x="75.2" y="240.2">3</text>
<text x="80.4" y="241.7">BAT</text>
<text x="99.9" y="241.7">VCC</text>
<text x="109.7" y="240.2">4</text>
</g>
<g font-size="1.4" fill="#238d23">
<text x="322.9" y="29.6" transform="rotate(-90 322.9 29.6)">S</text>
<text x="330.3" y="29.6" transform="rotate(-90 330.3 29.6)">D</text>
<text x="327.1" y="33.9" transform="rotate(-90 327.1 33.9)">G</text>
<text x="232.9" y="144.3" transform="rotate(-90 232.9 144.3)">S</text>
<text x="237.2" y="148.5" transform="rotate(-90 237.2 148.5)">G</text>
<text x="240.3" y="144.3" transform="rotate(-90 240.3 144.3)">D</text>
</g>
</svg>
